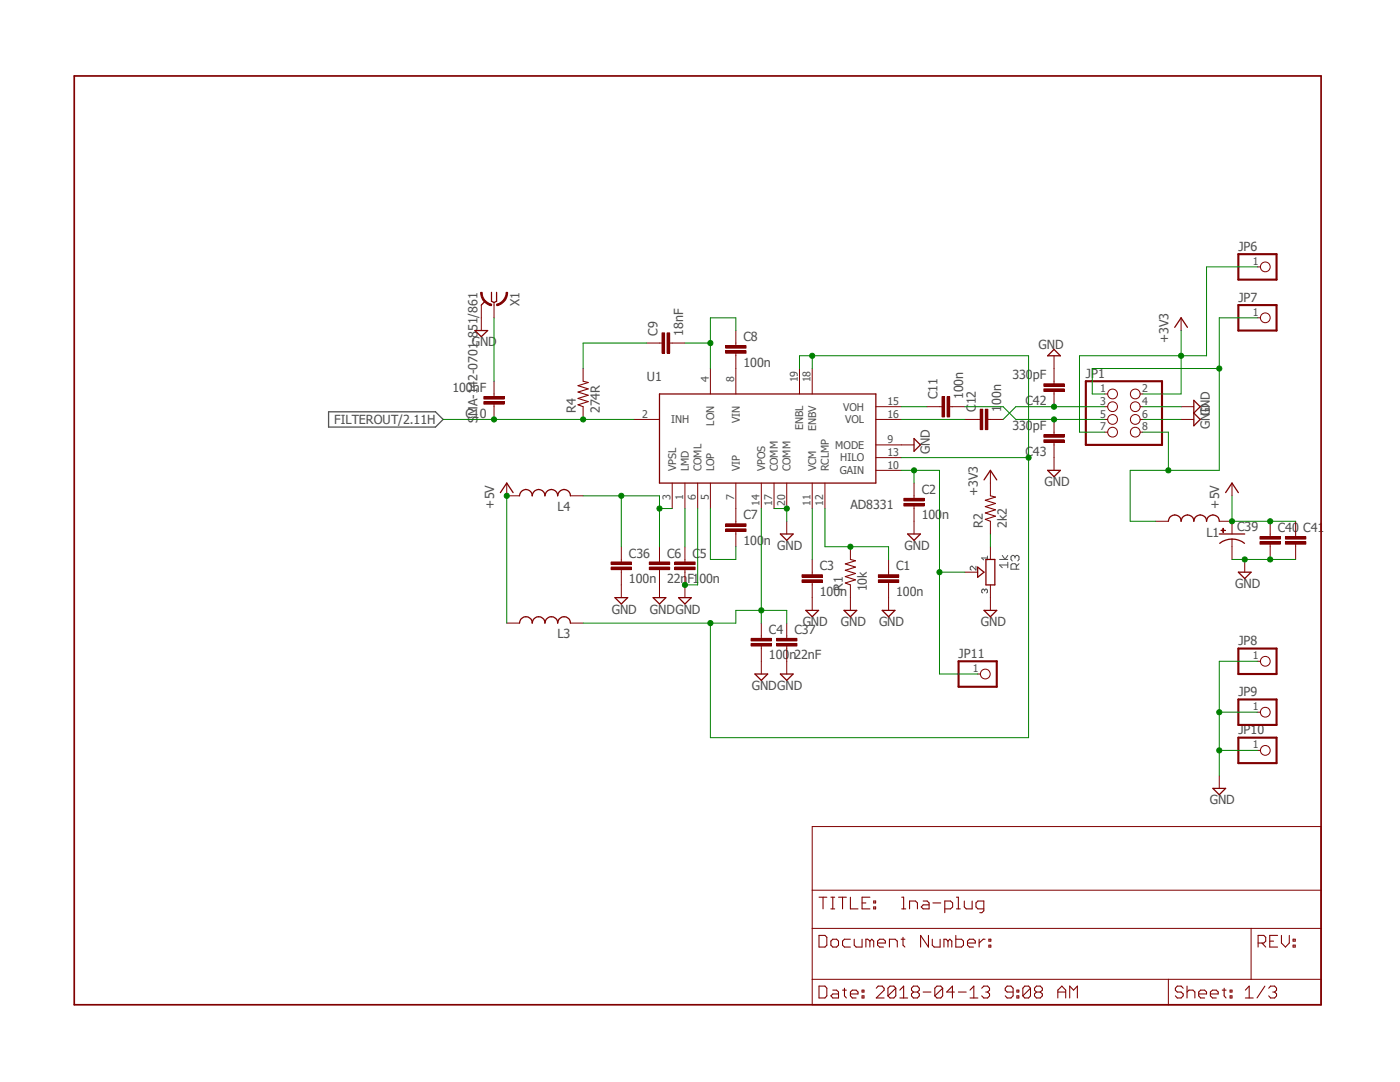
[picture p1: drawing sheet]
<svg xmlns="http://www.w3.org/2000/svg" width="279mm" height="216mm" viewBox="0 0 279 216" stroke-linecap="round" stroke-linejoin="round" font-family="sans-serif">
<path d="M14.3 14.8l250.8 186.2M265.1 14.8l-250.8 186.2" fill="none" stroke="#fff" stroke-width=".2"/>
<g fill="none" stroke="#505050" stroke-width=".2">
<path d="M194.8 113v.7l-.8-.7-.4 .2v.4l.2 .1M196.5 117.8l.2-.2h.2l.2 .2v.4l-.2 .1M196.5 117.8l-.2-.2-.4 .2v.4l.2 .1M196.5 117.8v.1M197.1 111.3h-1.2l.4 .4M197.1 111v.7M199.5 111.6h1.6M200 110.8l.6 .8 .5-.8M201.1 112.7h-1.6l.5 .6M201.1 112.2v1.1M202.6 111.1l-.3-.3h-.3l-.2 .3v.5l.2 .3M202.6 111.1l.2-.3h.3l.3 .3v.5l-.3 .3"/>
<path d="M202.6 111.1v.3M202.8 113.6v-.9l-.2-.2h-.6l-.2 .2v.9h1.6M203.4 112.5l-.6 .5"/>
</g>
<path d="M65.6 82.2h21.3l1.5 1.5-1.5 1.5h-21.3z" fill="none" stroke="#505050" stroke-width=".25"/>
<path d="M14.8 15.2h248.9v185.3h-248.9z" fill="none" stroke="#800000" stroke-width=".34"/>
<g fill="none" stroke="#800000" stroke-width=".2">
<path d="M141.8 73.5v5.1M146.9 73.5v5.1M159.6 73.5v5.1M162.1 73.5v5.1M220.5 78.6h.6M227.5 78.6h.6M126.5 83.7h5.1M134.2 96.4v5.1M136.7 96.4v5.1M139.2 96.4v5.1M141.8 96.4v5.1M146.9 96.4v5.1"/>
<path d="M151.9 96.4v5.1M154.5 96.4v5.1M157 96.4v5.1M162.1 96.4v5.1M164.6 96.4v5.1M174.8 83.7h5.1M174.8 81.2h5.1M174.8 88.8h5.1M174.8 93.9h5.1M174.8 91.3h5.1M197.7 96.4v2.5M220.5 83.7h.6"/>
<path d="M220.5 81.2h.6M220.5 86.2h.6M227.5 83.7h.6M227.5 81.2h.6M227.5 86.2h.6M169.7 109.1v2.5M169.7 116.7v2.6M177.3 114.2v.5M177.3 116.2v.5M197.7 104v2.6M162.1 164.9h101.6v35.6h-101.6zM162.1 177.6h101.6"/>
<path d="M162.1 185.3h101.6M162.1 195.4h101.6M233.2 195.4v5.1M249.7 185.3v10.1"/>
<circle cx="222" cy="78.6" r=".98"/>
<circle cx="226.6" cy="78.6" r=".98"/>
<circle cx="222" cy="83.7" r=".98"/>
<circle cx="222" cy="81.2" r=".98"/>
<circle cx="222" cy="86.2" r=".98"/>
<circle cx="226.6" cy="81.2" r=".98"/>
<circle cx="226.6" cy="86.2" r=".98"/>
<circle cx="226.6" cy="83.7" r=".98"/>
</g>
<g fill="none" stroke="#800000" stroke-width=".21">
<path d="M197.7 98.9l1 .3-2.1 .6 2.1 .7-2.1 .6 2.1 .6-2.1 .7 2.1 .6-2.1 .6 1.1 .4M169.7 111.6l1 .3-2 .6 2 .7-2 .6 2 .6-2 .7 2 .6-2 .6 1 .4M163.4 179h1.6M164.3 179v2.4M165.8 179h.8M166.2 179v2.4M167.3 179h1.6M168.1 179v2.4M169.7 179v2.4h1.5M173.6 179h-1.6v2.4h1.6M174.4 179.8h.4v.4h-.4zM180 179h.3v2.4"/>
<path d="M184.2 179.8h.8l.4 .4v1.2h-1.2l-.3-.4 .3-.4h1.2M190.9 179h.4v2.4M192.4 179.8v1.2l.4 .4h1.2v-1.6M163.4 186.6h1.2l.4 .4v1.6l-.4 .4h-1.2zM163.4 196.8h1.2l.4 .4v1.5l-.4 .4h-1.2zM165.8 187.8l.4-.4h.8l.3 .4v.8l-.3 .4h-.8l-.4-.4zM165.8 181.4h.8M166.2 197.6h.8l.3 .4v1.1h-1.1l-.4-.4 .4-.4h1.1M168.1 197.6h.8M168.5 197.2v1.5l.4 .4M169.7 198.3h1.5v-.3l-.3-.4h-.8l-.4 .4v.7l.4 .4h.8M169.7 187.4h-1.2l-.4 .4v.8l.4 .4h1.2"/>
<path d="M170.5 187.4v1.2l.4 .4h1.1v-1.6M172 198.7h.4v.4h-.4zM172 197.6h.4v.4h-.4zM172 180.2h.8M173.6 187.8l-.4-.4h-.4v1.6M173.6 187.8l.4-.4 .4 .4v1.2M173.6 187.8v1.2M174.4 181h.4v.4h-.4zM174.9 197.2l.4-.4h.8l.3 .4v.4l-1.5 1.5h1.5M175.1 188.2h1.6v-.4l-.4-.4h-.7l-.5 .4v.8l.5 .4h.7M177.5 189v-1.6h1.1l.5 .4v1.2M178.8 197.2v1.5l-.4 .4h-.8l-.4-.4"/>
<path d="M178.8 197.2l-.4-.4h-.8l-.4 .4v1.5M178.8 197.2l-1.6 1.5M179.6 199.1h1.5M179.6 197.6l.7-.8v2.3M179.8 187.4h.8M180 181.4h.8M180.2 187v1.6l.4 .4M181.5 181.4v-1.6h1.2l.4 .4v1.2M182.3 198l-.4 .3v.4l.4 .4h.8l.4-.4v-.4l-.4-.3M182.3 198l-.4-.4v-.4l.4-.4h.8l.4 .4v.4l-.4 .4M182.3 198h.8M184.2 198h1.6"/>
<path d="M185.3 186.6v2.4l-1.6-2.4v2.4M186.1 187.4v1.2l.3 .4h1.2v-1.6M186.2 180.2h1.5M188.1 197.2v1.5l-.4 .4h-.7l-.4-.4M188.1 197.2l-.4-.4h-.7l-.4 .4v1.5M188.1 197.2l-1.5 1.5M188.6 181.4h1.1l.4-.4v-.8l-.4-.4h-1.1v2.3M189.2 187.8l-.4-.4h-.4v1.6M189.2 187.8v1.2M189.2 187.8l.4-.4 .3 .4v1.2M190.5 198h-1.6l1.2-1.2v2.3M190.8 186.6v2.4h1.1l.4-.4v-.8l-.4-.4h-1.1"/>
<path d="M190.9 181.4h.7M191.3 198h1.5M193.1 188.2h1.5v-.4l-.3-.4h-.8l-.4 .4v.8l.4 .4h.8M193.6 199.1h1.6M193.6 197.6l.8-.8v2.3M195.4 187.4v1.6M195.9 197.2l.4-.4h.8l.4 .4v.4l-.4 .4M196.3 181.4h-1.1l-.4-.4v-.8l.4-.4h1.1v1.9l-.3 .4h-.5M196.6 187.4h-.4l-.8 .8M196.7 198h.4M197.1 198l.4 .3v.4l-.4 .4h-.8l-.4-.4M197.4 188.6h.3v.4h-.3z"/>
<path d="M197.4 187.4h.3v.4h-.3zM202.2 198h-1.2l-.4-.4v-.4l.4-.4h.8l.4 .4v1.5l-.4 .4h-.8l-.4-.4M202.9 198.7h.4v.4h-.4zM202.9 197.6h.4v.4h-.4zM205.7 197.2v1.5l-.4 .4h-.8l-.4-.4M205.7 197.2l-.4-.4h-.8l-.4 .4v1.5M205.7 197.2l-1.6 1.5M206.8 198l-.3 .3v.4l.3 .4h.8l.4-.4v-.4l-.4-.3M206.8 198l-.3-.4v-.4l.3-.4h.8l.4 .4v.4l-.4 .4M206.8 198h.8M211.1 198h1.6M211.1 199.1v-1.5l.8-.8 .8 .8v1.5"/>
<path d="M213.5 199.1v-2.3l.7 .8 .8-.8v2.3M236.1 197.2l-.4-.4h-.8l-.3 .4v.4l.3 .4h.8l.4 .3v.4l-.4 .4h-.8l-.3-.4M236.9 198l.4-.4h.8l.4 .4v1.1M236.9 196.8v2.3M239.2 198.3h1.6v-.3l-.4-.4h-.8l-.4 .4v.7l.4 .4h.8M241.6 198.3h1.5v-.3l-.4-.4h-.7l-.4 .4v.7l.4 .4h.7M243.9 197.6h.8M244.3 197.2v1.5l.4 .4M245.5 198.7h.4v.4h-.4zM245.5 197.6h.4v.4h-.4zM248.5 199.1h1.6M248.5 197.6l.8-.8v2.3"/>
<path d="M251.1 188.2h1.1l.4-.4v-.8l-.4-.4h-1.1v2.4M251.8 188.2l.8 .8M252.4 196.8l-1.5 2.3M253.2 197.2l.4-.4h.8l.4 .4v.4l-.4 .4M253.4 187.8h.8M254 198h.4M254.4 198l.4 .3v.4l-.4 .4h-.8l-.4-.4M255 186.6h-1.6v2.4h1.6M255.7 186.6v1.6l.8 .8 .8-.8v-1.6M258.1 188.6h.4v.4h-.4zM258.1 187.4h.4v.4h-.4z"/>
</g>
<path d="M131.6 78.6h43.2v17.8h-43.2z" fill="none" stroke="#800000" stroke-width=".25"/>
<path d="M216.7 76.1h15.2v12.7h-15.2z" fill="none" stroke="#800000" stroke-width=".42"/>
<path d="M175.3 115.7h4.1v.5h-4.1z" fill-rule="evenodd" fill="#800000"/>
<path d="M175.3 115.7h4.1v.5h-4.1z" fill="none" stroke="#800000" stroke-width=".2"/>
<path d="M175.3 114.7h4.1v.5h-4.1z" fill-rule="evenodd" fill="#800000"/>
<path d="M182.4 98.9v.5M175.3 114.7h4.1v.5h-4.1zM177.3 111.6v2.6M177.3 116.7v2.6M182.4 101v.5" fill="none" stroke="#800000" stroke-width=".2"/>
<path d="M180.4 100.5h4v.5h-4z" fill-rule="evenodd" fill="#800000"/>
<path d="M180.4 100.5h4v.5h-4z" fill="none" stroke="#800000" stroke-width=".2"/>
<path d="M180.4 99.4h4v.5h-4z" fill-rule="evenodd" fill="#800000"/>
<path d="M180.4 99.4h4v.5h-4zM182.4 96.4v2.5M162.1 114.2v.5M162.1 116.2v.5M182.4 101.5v2.5" fill="none" stroke="#800000" stroke-width=".2"/>
<path d="M160.1 115.7h4v.5h-4z" fill-rule="evenodd" fill="#800000"/>
<path d="M160.1 115.7h4v.5h-4z" fill="none" stroke="#800000" stroke-width=".2"/>
<path d="M160.1 114.7h4v.5h-4z" fill-rule="evenodd" fill="#800000"/>
<path d="M160.1 114.7h4v.5h-4zM162.1 111.6v2.6M162.1 116.7v2.6M151.9 126.9v.5M151.9 128.9v.5" fill="none" stroke="#800000" stroke-width=".2"/>
<path d="M149.9 128.4h4.1v.5h-4.1z" fill-rule="evenodd" fill="#800000"/>
<path d="M149.9 128.4h4.1v.5h-4.1z" fill="none" stroke="#800000" stroke-width=".2"/>
<path d="M149.9 127.4h4.1v.5h-4.1z" fill-rule="evenodd" fill="#800000"/>
<path d="M136.7 111.6v.5M136.7 113.7v.5M149.9 127.4h4.1v.5h-4.1zM151.9 124.3v2.6M151.9 129.4v2.6" fill="none" stroke="#800000" stroke-width=".2"/>
<path d="M134.7 113.2h4v.5h-4z" fill-rule="evenodd" fill="#800000"/>
<path d="M134.7 113.2h4v.5h-4z" fill="none" stroke="#800000" stroke-width=".2"/>
<path d="M134.7 112.1h4v.5h-4z" fill-rule="evenodd" fill="#800000"/>
<path d="M131.6 111.6v.5M131.6 113.7v.5M134.7 112.1h4v.5h-4zM136.7 109.1v2.5M136.7 114.2v2.5" fill="none" stroke="#800000" stroke-width=".2"/>
<path d="M129.6 113.2h4v.5h-4z" fill-rule="evenodd" fill="#800000"/>
<path d="M129.6 113.2h4v.5h-4z" fill="none" stroke="#800000" stroke-width=".2"/>
<path d="M129.6 112.1h4v.5h-4z" fill-rule="evenodd" fill="#800000"/>
<path d="M129.6 112.1h4v.5h-4zM131.6 109.1v2.5M131.6 114.2v2.5M146.9 104v.5M146.9 106v.6" fill="none" stroke="#800000" stroke-width=".2"/>
<path d="M144.8 105.5h4.1v.5h-4.1z" fill-rule="evenodd" fill="#800000"/>
<path d="M144.8 105.5h4.1v.5h-4.1z" fill="none" stroke="#800000" stroke-width=".2"/>
<path d="M144.8 104.5h4.1v.5h-4.1z" fill-rule="evenodd" fill="#800000"/>
<path d="M146.9 68.5v.5M146.9 70.5v.5M144.8 104.5h4.1v.5h-4.1zM146.9 101.5v2.5M146.9 106.6v2.5" fill="none" stroke="#800000" stroke-width=".2"/>
<path d="M144.8 70h4.1v.5h-4.1z" fill-rule="evenodd" fill="#800000"/>
<path d="M144.8 70h4.1v.5h-4.1z" fill="none" stroke="#800000" stroke-width=".2"/>
<path d="M144.8 69h4.1v.5h-4.1z" fill-rule="evenodd" fill="#800000"/>
<path d="M131.6 68.5h.5M133.6 68.5h.6M144.8 69h4.1v.5h-4.1zM146.9 66v2.5M146.9 71v2.5" fill="none" stroke="#800000" stroke-width=".2"/>
<path d="M133.1 66.4h.5v4.1h-.5z" fill-rule="evenodd" fill="#800000"/>
<path d="M133.1 66.4h.5v4.1h-.5z" fill="none" stroke="#800000" stroke-width=".2"/>
<path d="M132.1 66.4h.5v4.1h-.5z" fill-rule="evenodd" fill="#800000"/>
<path d="M98.6 78.6v.5M129.1 68.5h2.5M132.1 66.4h.5v4.1h-.5zM134.2 68.5h2.5M98.6 80.6v.6" fill="none" stroke="#800000" stroke-width=".2"/>
<path d="M96.6 79.1h4v.5h-4z" fill-rule="evenodd" fill="#800000"/>
<path d="M96.6 79.1h4v.5h-4z" fill="none" stroke="#800000" stroke-width=".2"/>
<path d="M96.6 80.1h4v.5h-4z" fill-rule="evenodd" fill="#800000"/>
<path d="M98.6 76.1v2.5M96.6 80.1h4v.5h-4zM98.6 81.2v2.5M187.5 81.2h.5M189.5 81.2h.5" fill="none" stroke="#800000" stroke-width=".2"/>
<path d="M189 79.1h.5v4.1h-.5z" fill-rule="evenodd" fill="#800000"/>
<path d="M189 79.1h.5v4.1h-.5z" fill="none" stroke="#800000" stroke-width=".2"/>
<path d="M188 79.1h.5v4.1h-.5z" fill-rule="evenodd" fill="#800000"/>
<path d="M188 79.1h.5v4.1h-.5zM185 81.2h2.5M190 81.2h2.6M195.1 83.7h.5M197.1 83.7h.6" fill="none" stroke="#800000" stroke-width=".2"/>
<path d="M196.6 81.7h.5v4h-.5z" fill-rule="evenodd" fill="#800000"/>
<path d="M196.6 81.7h.5v4h-.5z" fill="none" stroke="#800000" stroke-width=".2"/>
<path d="M195.6 81.7h.5v4h-.5z" fill-rule="evenodd" fill="#800000"/>
<g fill="none" stroke="#800000" stroke-width=".2">
<path d="M96.1 63.4v2.6M116.4 73.5v2.6M235.7 63.4v2.6M101.1 96.4v2.5h2.6M113.8 98.9h2.6M116.4 81.2v2.5M179.9 88.8h2.5M192.6 83.7h2.5M195.6 81.7h.5v4h-.5zM197.7 83.7h2.5M235.7 83.7h2.6M235.7 81.2h2.6"/>
<path d="M245.9 96.4v2.5M124 111.6v.5M124 113.7v.5M131.6 116.7v2.6M136.7 116.7v2.6M157 104v2.6M162.1 119.3v2.5M169.7 119.3v2.5M177.3 119.3v2.5M182.4 104v2.6M192.6 114.2h2.5M197.7 109.1v2.5"/>
<path d="M197.7 116.7v5.1M230.6 104h2.6M243.3 104h2.6M101.1 124.3h2.6M113.8 124.3h2.6M151.9 132v2.5"/>
</g>
<g fill="none" stroke="#800000" stroke-width=".25">
<path d="M94.8 66h2.5l-1.2 1.2zM234.4 65.3l1.3-1.9 1.3 1.9M238.3 79.9l1.2 1.3-1.2 1.2 1.2 1.3-1.2 1.3zM99.9 98.3l1.2-1.9 1.3 1.9M103.7 98.9a1.27 1.27 0 0 1 1.2-1.2 1.27 1.27 0 0 1 1.3 1.2 1.27 1.27 0 0 1 1.3-1.2 1.27 1.27 0 0 1 1.3 1.2 1.27 1.27 0 0 1 1.2-1.2 1.27 1.27 0 0 1 1.3 1.2 1.27 1.27 0 0 1 1.3-1.2 1.27 1.27 0 0 1 1.2 1.2M182.4 87.5l1.3 1.3-1.3 1.2zM244.6 98.3l1.3-1.9 1.2 1.9M130.3 119.3h2.6l-1.3 1.2zM135.4 119.3h2.6l-1.3 1.2zM155.7 106.6h2.6l-1.3 1.2zM181.1 106.6h2.6l-1.3 1.2zM195.1 113.2l1.3 1-1.3 1z"/>
<path d="M196.8 111.6h1.7v5.1h-1.7zM233.2 104a1.27 1.27 0 0 1 1.2-1.3 1.27 1.27 0 0 1 1.3 1.3 1.27 1.27 0 0 1 1.3-1.3 1.27 1.27 0 0 1 1.3 1.3 1.27 1.27 0 0 1 1.2-1.3 1.27 1.27 0 0 1 1.3 1.3 1.27 1.27 0 0 1 1.3-1.3 1.27 1.27 0 0 1 1.2 1.3M103.7 124.3a1.27 1.27 0 0 1 1.2-1.2 1.27 1.27 0 0 1 1.3 1.2 1.27 1.27 0 0 1 1.3-1.2 1.27 1.27 0 0 1 1.3 1.2 1.27 1.27 0 0 1 1.2-1.2 1.27 1.27 0 0 1 1.3 1.2 1.27 1.27 0 0 1 1.3-1.2 1.27 1.27 0 0 1 1.2 1.2M150.7 134.5h2.5l-1.3 1.3zM160.8 121.8h2.6l-1.3 1.3zM168.4 121.8h2.6l-1.3 1.3zM176.1 121.8h2.5l-1.3 1.3zM196.4 121.8h2.5l-1.2 1.3z"/>
</g>
<path d="M116.4 76.1l1 .2-2 .7 2 .6-2 .6 2 .7-2 .6 2 .6-2 .7 1 .4" fill="none" stroke="#800000" stroke-width=".21"/>
<path d="M122 113.2h4v.5h-4z" fill-rule="evenodd" fill="#800000"/>
<path d="M122 113.2h4v.5h-4z" fill="none" stroke="#800000" stroke-width=".2"/>
<path d="M122 112.1h4v.5h-4z" fill-rule="evenodd" fill="#800000"/>
<path d="M122 112.1h4v.5h-4zM124 109.1v2.5M124 114.2v2.5M157 126.9v.5M157 128.9v.5" fill="none" stroke="#800000" stroke-width=".2"/>
<path d="M155 128.4h4v.5h-4z" fill-rule="evenodd" fill="#800000"/>
<path d="M155 128.4h4v.5h-4z" fill="none" stroke="#800000" stroke-width=".2"/>
<path d="M155 127.4h4v.5h-4z" fill-rule="evenodd" fill="#800000"/>
<path d="M98.6 60.4v.5M124 116.7v2.6M155 127.4h4v.5h-4zM157 124.3v2.6M157 129.4v5.1" fill="none" stroke="#800000" stroke-width=".2"/>
<path d="M98.1 58.3v1.8l.5 .3 .5-.3v-1.8M96.8 60.1l-.7 .8M122.7 119.3h2.6l-1.3 1.2zM155.7 134.5h2.6l-1.3 1.3z" fill="none" stroke="#800000" stroke-width=".25"/>
<path d="M101 58.3h.3a2.57 2.57 0 0 1-2.2 2.7v-.3a2.46 2.46 0 0 0 1.9-2.4z" fill-rule="evenodd" fill="#800000"/>
<path d="M101 58.3h.3a2.57 2.57 0 0 1-2.2 2.7v-.3a2.46 2.46 0 0 0 1.9-2.4z" fill="none" stroke="#800000" stroke-width=".2"/>
<path d="M95.9 58.3h.3a2.35 2.35 0 0 0 1.9 2.4v.3a2.6 2.6 0 0 1-2.2-2.7z" fill-rule="evenodd" fill="#800000"/>
<path d="M95.9 58.3h.3a2.35 2.35 0 0 0 1.9 2.4v.3a2.6 2.6 0 0 1-2.2-2.7zM96.1 60.9v2.5M98.6 60.9v2.5M245.9 107.6v1.5" fill="none" stroke="#800000" stroke-width=".2"/>
<path d="M243.3 106.6h5.1M243.4 108.4a4 4 0 0 1 5 0" fill="none" stroke="#800000" stroke-width=".25"/>
<path d="M243.7 105.8l.8 .1z" fill-rule="evenodd" fill="#800000"/>
<path d="M243.7 105.8l.8 .1z" fill="none" stroke="#800000" stroke-width=".2"/>
<path d="M244.1 105.4v.9z" fill-rule="evenodd" fill="#800000"/>
<path d="M244.1 105.4v.9zM245.9 104v2.6M245.9 109.1v2.5M253.5 106.6v.5M253.5 108.6v.5" fill="none" stroke="#800000" stroke-width=".2"/>
<path d="M251.5 108.1h4v.5h-4z" fill-rule="evenodd" fill="#800000"/>
<path d="M251.5 108.1h4v.5h-4z" fill="none" stroke="#800000" stroke-width=".2"/>
<path d="M251.5 107.1h4v.5h-4z" fill-rule="evenodd" fill="#800000"/>
<path d="M248.4 111.6v2.6M251.5 107.1h4v.5h-4zM253.5 104v2.6M253.5 109.1v2.5M258.6 106.6v.5M258.6 108.6v.5" fill="none" stroke="#800000" stroke-width=".2"/>
<path d="M247.1 114.2h2.6l-1.3 1.2z" fill="none" stroke="#800000" stroke-width=".25"/>
<path d="M256.5 108.1h4.1v.5h-4.1z" fill-rule="evenodd" fill="#800000"/>
<path d="M256.5 108.1h4.1v.5h-4.1z" fill="none" stroke="#800000" stroke-width=".2"/>
<path d="M256.5 107.1h4.1v.5h-4.1z" fill-rule="evenodd" fill="#800000"/>
<g fill="none" stroke="#800000" stroke-width=".2">
<path d="M251 53.3h.5M210.4 76.1v.5M210.4 78.1v.5M251 63.4h.5M197.7 93.9v2.5M256.5 107.1h4.1v.5h-4.1zM258.6 104v2.6M258.6 109.1v2.5M195.1 134.5h.6M251 132h.5M243.3 154.8v2.5M251 142.1h.5"/>
<path d="M251 149.7h.5"/>
<circle cx="252.5" cy="53.3" r=".98"/>
<circle cx="252.5" cy="63.4" r=".98"/>
<circle cx="196.6" cy="134.5" r=".98"/>
<circle cx="252.5" cy="132" r=".98"/>
<circle cx="252.5" cy="149.7" r=".98"/>
<circle cx="252.5" cy="142.1" r=".98"/>
</g>
<path d="M196.4 95.8l1.3-1.9 1.2 1.9M242.1 157.3h2.5l-1.3 1.3z" fill="none" stroke="#800000" stroke-width=".25"/>
<path d="M247.1 50.7h7.7v5.1h-7.7zM247.1 60.9h7.7v5.1h-7.7zM191.3 132h7.6v5h-7.6zM247.1 129.4h7.7v5.1h-7.7zM247.1 139.6h7.7v5.1h-7.7zM247.1 147.2h7.7v5.1h-7.7z" fill="none" stroke="#800000" stroke-width=".42"/>
<path d="M208.3 76.6h4.1v.5h-4.1z" fill-rule="evenodd" fill="#800000"/>
<path d="M208.3 76.6h4.1v.5h-4.1z" fill="none" stroke="#800000" stroke-width=".2"/>
<path d="M208.3 77.6h4.1v.5h-4.1z" fill-rule="evenodd" fill="#800000"/>
<path d="M208.3 77.6h4.1v.5h-4.1zM210.4 73.5v2.6M210.4 78.6v2.6M210.4 86.2v.5M210.4 88.3v.5" fill="none" stroke="#800000" stroke-width=".2"/>
<path d="M208.3 86.7h4.1v.5h-4.1z" fill-rule="evenodd" fill="#800000"/>
<path d="M208.3 86.7h4.1v.5h-4.1z" fill="none" stroke="#800000" stroke-width=".2"/>
<path d="M208.3 87.8h4.1v.5h-4.1z" fill-rule="evenodd" fill="#800000"/>
<path d="M210.4 71v2.5M208.3 87.8h4.1v.5h-4.1zM210.4 83.7v2.5M210.4 88.8v5.1" fill="none" stroke="#800000" stroke-width=".2"/>
<path d="M210.4 69.7l1.2 1.3h-2.5zM209.1 93.9h2.5l-1.2 1.2z" fill="none" stroke="#800000" stroke-width=".25"/>
<path d="M136.7 68.5h5.1M146.9 66v-2.6h-5.1v10.1" fill="none" stroke="#008000" stroke-width=".2"/>
<circle cx="141.8" cy="68.5" r=".51" fill="#008000"/>
<g fill="none" stroke="#008000" stroke-width=".2">
<path d="M141.8 101.5v10.1h5.1v-2.5M162.1 101.5v10.1M164.6 101.5v7.6h12.7v2.5"/>
<circle cx="141.8" cy="68.5" r=".51"/>
</g>
<circle cx="169.7" cy="109.1" r=".51" fill="#008000"/>
<g fill="none" stroke="#008000" stroke-width=".2">
<path d="M179.9 93.9h7.6v20.3h5.1M182.4 93.9v2.5"/>
<circle cx="169.7" cy="109.1" r=".51"/>
</g>
<circle cx="182.4" cy="93.9" r=".51" fill="#008000"/>
<g fill="none" stroke="#008000" stroke-width=".2">
<path d="M187.5 114.2v20.3h7.6"/>
<circle cx="182.4" cy="93.9" r=".51"/>
</g>
<circle cx="187.5" cy="114.2" r=".51" fill="#008000"/>
<g fill="none" stroke="#008000" stroke-width=".2">
<path d="M139.2 101.5v15.2h-2.5"/>
<circle cx="187.5" cy="114.2" r=".51"/>
</g>
<circle cx="136.7" cy="116.7" r=".51" fill="#008000"/>
<g fill="none" stroke="#008000" stroke-width=".2">
<path d="M154.5 101.5h2.5v2.5"/>
<circle cx="136.7" cy="116.7" r=".51"/>
</g>
<circle cx="157" cy="101.5" r=".51" fill="#008000"/>
<g fill="none" stroke="#008000" stroke-width=".2">
<path d="M228.1 81.2h7.6M228.1 83.7h7.6M245.9 111.6h7.6"/>
<circle cx="157" cy="101.5" r=".51"/>
</g>
<circle cx="248.4" cy="111.6" r=".51" fill="#008000"/>
<g fill="none" stroke="#008000" stroke-width=".2">
<path d="M253.5 111.6h5.1"/>
<circle cx="248.4" cy="111.6" r=".51"/>
</g>
<circle cx="253.5" cy="111.6" r=".51" fill="#008000"/>
<g fill="none" stroke="#008000" stroke-width=".2">
<path d="M251 132h-7.7v22.8M243.3 149.7h7.7"/>
<circle cx="253.5" cy="111.6" r=".51"/>
</g>
<circle cx="243.3" cy="149.7" r=".51" fill="#008000"/>
<g fill="none" stroke="#008000" stroke-width=".2">
<path d="M243.3 142.1h7.7"/>
<circle cx="243.3" cy="149.7" r=".51"/>
</g>
<circle cx="243.3" cy="142.1" r=".51" fill="#008000"/>
<g fill="none" stroke="#008000" stroke-width=".2">
<path d="M245.9 98.9v5.1M197.7 106.6v2.5"/>
<circle cx="243.3" cy="142.1" r=".51"/>
</g>
<circle cx="245.9" cy="104" r=".51" fill="#008000"/>
<g fill="none" stroke="#008000" stroke-width=".2">
<path d="M245.9 104h12.7"/>
<circle cx="245.9" cy="104" r=".51"/>
</g>
<circle cx="253.5" cy="104" r=".51" fill="#008000"/>
<g fill="none" stroke="#008000" stroke-width=".2">
<path d="M101.1 98.9v25.4"/>
<circle cx="253.5" cy="104" r=".51"/>
</g>
<circle cx="101.1" cy="98.9" r=".51" fill="#008000"/>
<g fill="none" stroke="#008000" stroke-width=".2">
<path d="M116.4 98.9h15.2v10.2M131.6 101.5h2.6M136.7 101.5v7.6"/>
<circle cx="101.1" cy="98.9" r=".51"/>
</g>
<circle cx="131.6" cy="101.5" r=".51" fill="#008000"/>
<g fill="none" stroke="#008000" stroke-width=".2">
<path d="M124 98.9v10.2"/>
<circle cx="131.6" cy="101.5" r=".51"/>
</g>
<circle cx="124" cy="98.9" r=".51" fill="#008000"/>
<g fill="none" stroke="#008000" stroke-width=".2">
<path d="M129.1 68.5h-12.7v5M220.5 78.6h-2.5v-5.1h25.3v20.4h-17.7v10.1h5M179.9 83.7h12.7M179.9 81.2h5.1M228.1 86.2h5.1v7.7"/>
<circle cx="124" cy="98.9" r=".51"/>
</g>
<circle cx="233.2" cy="93.9" r=".51" fill="#008000"/>
<g fill="none" stroke="#008000" stroke-width=".2">
<path d="M251 63.4h-7.7v10.1"/>
<circle cx="233.2" cy="93.9" r=".51"/>
</g>
<circle cx="243.3" cy="73.5" r=".51" fill="#008000"/>
<g fill="none" stroke="#008000" stroke-width=".2">
<path d="M88.4 83.7h38.1"/>
<circle cx="243.3" cy="73.5" r=".51"/>
</g>
<circle cx="116.4" cy="83.7" r=".51" fill="#008000"/>
<circle cx="116.4" cy="83.7" r=".51" fill="none" stroke="#008000" stroke-width=".2"/>
<circle cx="98.6" cy="83.7" r=".51" fill="#008000"/>
<g fill="none" stroke="#008000" stroke-width=".2">
<path d="M235.7 66v12.6h-7.6M235.7 71h-20.3v15.2h5.1"/>
<circle cx="98.6" cy="83.7" r=".51"/>
</g>
<circle cx="235.7" cy="71" r=".51" fill="#008000"/>
<g fill="none" stroke="#008000" stroke-width=".2">
<path d="M251 53.3h-10.2v17.7h-5.1M220.5 81.2h-17.8l-2.5 2.5"/>
<circle cx="235.7" cy="71" r=".51"/>
</g>
<circle cx="210.3" cy="81.2" r=".51" fill="#008000"/>
<g fill="none" stroke="#008000" stroke-width=".2">
<path d="M192.6 81.2h7.6l2.5 2.5h17.8"/>
<circle cx="210.3" cy="81.2" r=".51"/>
</g>
<circle cx="210.3" cy="83.7" r=".51" fill="#008000"/>
<g fill="none" stroke="#008000" stroke-width=".2">
<path d="M98.6 63.4v12.7M159.6 73.5v-2.5h2.5v2.5M179.9 91.3h25.4v55.9M151.9 101.5v22.8"/>
<circle cx="210.3" cy="83.7" r=".51"/>
</g>
<circle cx="151.9" cy="121.8" r=".51" fill="#008000"/>
<g fill="none" stroke="#008000" stroke-width=".2">
<path d="M116.4 124.3h30.5v-2.5h10.1v2.5M141.8 124.3v22.9h63.5"/>
<circle cx="151.9" cy="121.8" r=".51"/>
</g>
<circle cx="141.8" cy="124.3" r=".51" fill="#008000"/>
<g fill="none" stroke="#008000" stroke-width=".2">
<path d="M162.1 71h43.2v20.3"/>
<circle cx="141.8" cy="124.3" r=".51"/>
</g>
<circle cx="162.1" cy="71" r=".51" fill="#008000"/>
<circle cx="162.1" cy="71" r=".51" fill="none" stroke="#008000" stroke-width=".2"/>
<circle cx="205.3" cy="91.3" r=".51" fill="#008000"/>
<circle cx="205.3" cy="91.3" r=".51" fill="none" stroke="#008000" stroke-width=".2"/>
<g font-size="2.5" fill="#505050">
<text x="247.1" y="50.1">JP6</text>
<text x="103.7" y="61.1" transform="rotate(-90 103.7 61.1)">X1</text>
<text x="247.1" y="60.2">JP7</text>
<text x="94.2" y="69.1">GND</text>
<text x="131.2" y="67" transform="rotate(-90 131.2 67)">C9</text>
<text x="136.3" y="67" transform="rotate(-90 136.3 67)">18nF</text>
<text x="148.4" y="68.1">C8</text>
<text x="207.3" y="69.6">GND</text>
<text x="233.2" y="68.5" transform="rotate(-90 233.2 68.5)">+3V3</text>
<text x="129.1" y="76.1">U1</text>
<text x="148.4" y="73.2">100n</text>
<text x="202.1" y="75.7">330pF</text>
<text x="216.7" y="75.4">JP1</text>
<text x="90.3" y="78.2">100nF</text>
<text x="92.9" y="83.3">C10</text>
<text x="114.9" y="82.4" transform="rotate(-90 114.9 82.4)">R4</text>
<text x="119.7" y="82.4" transform="rotate(-90 119.7 82.4)">274R</text>
<text x="187.1" y="79.6" transform="rotate(-90 187.1 79.6)">C11</text>
<text x="192.2" y="79.6" transform="rotate(-90 192.2 79.6)">100n</text>
<text x="194.7" y="82.2" transform="rotate(-90 194.7 82.2)">C12</text>
<text x="199.8" y="82.2" transform="rotate(-90 199.8 82.2)">100n</text>
<text x="204.6" y="80.8">C42</text>
<text x="241.4" y="83.1" transform="rotate(-90 241.4 83.1)">GND</text>
<text x="66.7" y="84.6">FILTEROUT/2.11H</text>
<text x="95.3" y="84.4" transform="rotate(-90 95.3 84.4)">SMA-142-0701-851/861</text>
<text x="202.1" y="85.9">330pF</text>
<text x="185.6" y="90.7" transform="rotate(-90 185.6 90.7)">GND</text>
<text x="204.6" y="90.9">C43</text>
<text x="98.6" y="101.5" transform="rotate(-90 98.6 101.5)">+5V</text>
<text x="111.3" y="102">L4</text>
<text x="169.7" y="101.5">AD8331</text>
<text x="183.9" y="98.6">C2</text>
<text x="195.1" y="98.9" transform="rotate(-90 195.1 98.9)">+3V3</text>
<text x="208.5" y="97">GND</text>
<text x="243.3" y="101.5" transform="rotate(-90 243.3 101.5)">+5V</text>
<text x="148.4" y="103.6">C7</text>
<text x="183.9" y="103.6">100n</text>
<text x="196.1" y="105.3" transform="rotate(-90 196.1 105.3)">R2</text>
<text x="201" y="105.3" transform="rotate(-90 201 105.3)">2k2</text>
<text x="240.8" y="107.1">L1</text>
<text x="246.9" y="105.9">C39</text>
<text x="255" y="106.2">C40 C41</text>
<text x="125.5" y="111.3">C36</text>
<text x="133.1" y="111.3">C6</text>
<text x="138.2" y="111.3">C5</text>
<text x="148.4" y="108.7">100n</text>
<text x="155.1" y="109.7">GND</text>
<text x="163.6" y="113.8">C3</text>
<text x="178.9" y="113.8">C1</text>
<text x="180.5" y="109.7">GND</text>
<text x="125.5" y="116.3">100n</text>
<text x="133.1" y="116.3">22nF100n</text>
<text x="163.6" y="118.9">100n</text>
<text x="168.2" y="118" transform="rotate(-90 168.2 118)">R1</text>
<text x="173" y="118" transform="rotate(-90 173 118)">10k</text>
<text x="178.9" y="118.9">100n</text>
<text x="246.5" y="117.3">GND</text>
<text x="122.1" y="122.4">GND</text>
<text x="129.7" y="122.4">GNDGND</text>
<text x="160.2" y="125">GND</text>
<text x="167.8" y="125">GND</text>
<text x="175.4" y="125">GND</text>
<text x="195.8" y="125">GND</text>
<text x="111.3" y="127.4">L3</text>
<text x="153.5" y="131.6">100n22nF</text>
<text x="153.5" y="126.5">C4</text>
<text x="158.5" y="126.5">C37</text>
<text x="191.3" y="131.3">JP11</text>
<text x="247.1" y="128.8">JP8</text>
<text x="150" y="137.7">GNDGND</text>
<text x="247.1" y="138.9">JP9</text>
<text x="247.1" y="146.6">JP10</text>
<text x="241.4" y="160.5">GND</text>
</g>
<g font-size="2.1" fill="#505050">
<text x="250" y="52.9">1</text>
<text x="250" y="63">1</text>
<text x="141.4" y="76.3" transform="rotate(-90 141.4 76.3)">4</text>
<text x="146.5" y="76.3" transform="rotate(-90 146.5 76.3)">8</text>
<text x="159.2" y="76.3" transform="rotate(-90 159.2 76.3)">19</text>
<text x="161.8" y="76.3" transform="rotate(-90 161.8 76.3)">18</text>
<text x="128.1" y="83.4">2</text>
<text x="168.3" y="81.9">VOH</text>
<text x="177.1" y="80.8">15</text>
<text x="177.1" y="83.4">16</text>
<text x="219.5" y="78.3">1</text>
<text x="219.5" y="80.8">3</text>
<text x="219.5" y="83.4">5</text>
<text x="227.9" y="78.3">2</text>
<text x="227.9" y="80.8">4</text>
<text x="227.9" y="83.4">6</text>
<text x="133.9" y="84.5">INH</text>
<text x="142.5" y="84.9" transform="rotate(-90 142.5 84.9)">LON</text>
<text x="147.6" y="84.5" transform="rotate(-90 147.6 84.5)">VIN</text>
<text x="160.3" y="85.9" transform="rotate(-90 160.3 85.9)">ENBL</text>
<text x="162.9" y="86.1" transform="rotate(-90 162.9 86.1)">ENBV</text>
<text x="166.7" y="89.5">MODE</text>
<text x="168.7" y="84.5">VOL</text>
<text x="177.1" y="88.4">9</text>
<text x="219.5" y="85.9">7</text>
<text x="227.9" y="85.9">8</text>
<text x="134.9" y="94.1" transform="rotate(-90 134.9 94.1)">VPSL</text>
<text x="137.5" y="94.1" transform="rotate(-90 137.5 94.1)">LMD</text>
<text x="140" y="94.1" transform="rotate(-90 140 94.1)">COML</text>
<text x="142.5" y="94.1" transform="rotate(-90 142.5 94.1)">LOP</text>
<text x="147.6" y="94.1" transform="rotate(-90 147.6 94.1)">VIP</text>
<text x="152.7" y="94.1" transform="rotate(-90 152.7 94.1)">VPOS</text>
<text x="155.2" y="94.1" transform="rotate(-90 155.2 94.1)">COMM</text>
<text x="157.8" y="94.1" transform="rotate(-90 157.8 94.1)">COMM</text>
<text x="162.9" y="94.1" transform="rotate(-90 162.9 94.1)">VCM</text>
<text x="165.4" y="94.1" transform="rotate(-90 165.4 94.1)">RCLMP</text>
<text x="167.6" y="94.6">GAIN</text>
<text x="167.7" y="92.1">HILO</text>
<text x="177.1" y="93.5">10</text>
<text x="177.1" y="91">13</text>
<text x="133.8" y="99.9" transform="rotate(-90 133.8 99.9)">3</text>
<text x="136.4" y="99.9" transform="rotate(-90 136.4 99.9)">1</text>
<text x="138.9" y="99.9" transform="rotate(-90 138.9 99.9)">6</text>
<text x="141.4" y="99.9" transform="rotate(-90 141.4 99.9)">5</text>
<text x="146.5" y="99.9" transform="rotate(-90 146.5 99.9)">7</text>
<text x="151.6" y="101" transform="rotate(-90 151.6 101)">14</text>
<text x="154.1" y="101" transform="rotate(-90 154.1 101)">17</text>
<text x="156.7" y="101" transform="rotate(-90 156.7 101)">20</text>
<text x="161.8" y="101" transform="rotate(-90 161.8 101)">11</text>
<text x="164.3" y="101" transform="rotate(-90 164.3 101)">12</text>
<text x="250" y="131.6">1</text>
<text x="194.2" y="134.1">1</text>
<text x="250" y="141.7">1</text>
<text x="250" y="149.4">1</text>
</g>
</svg>
